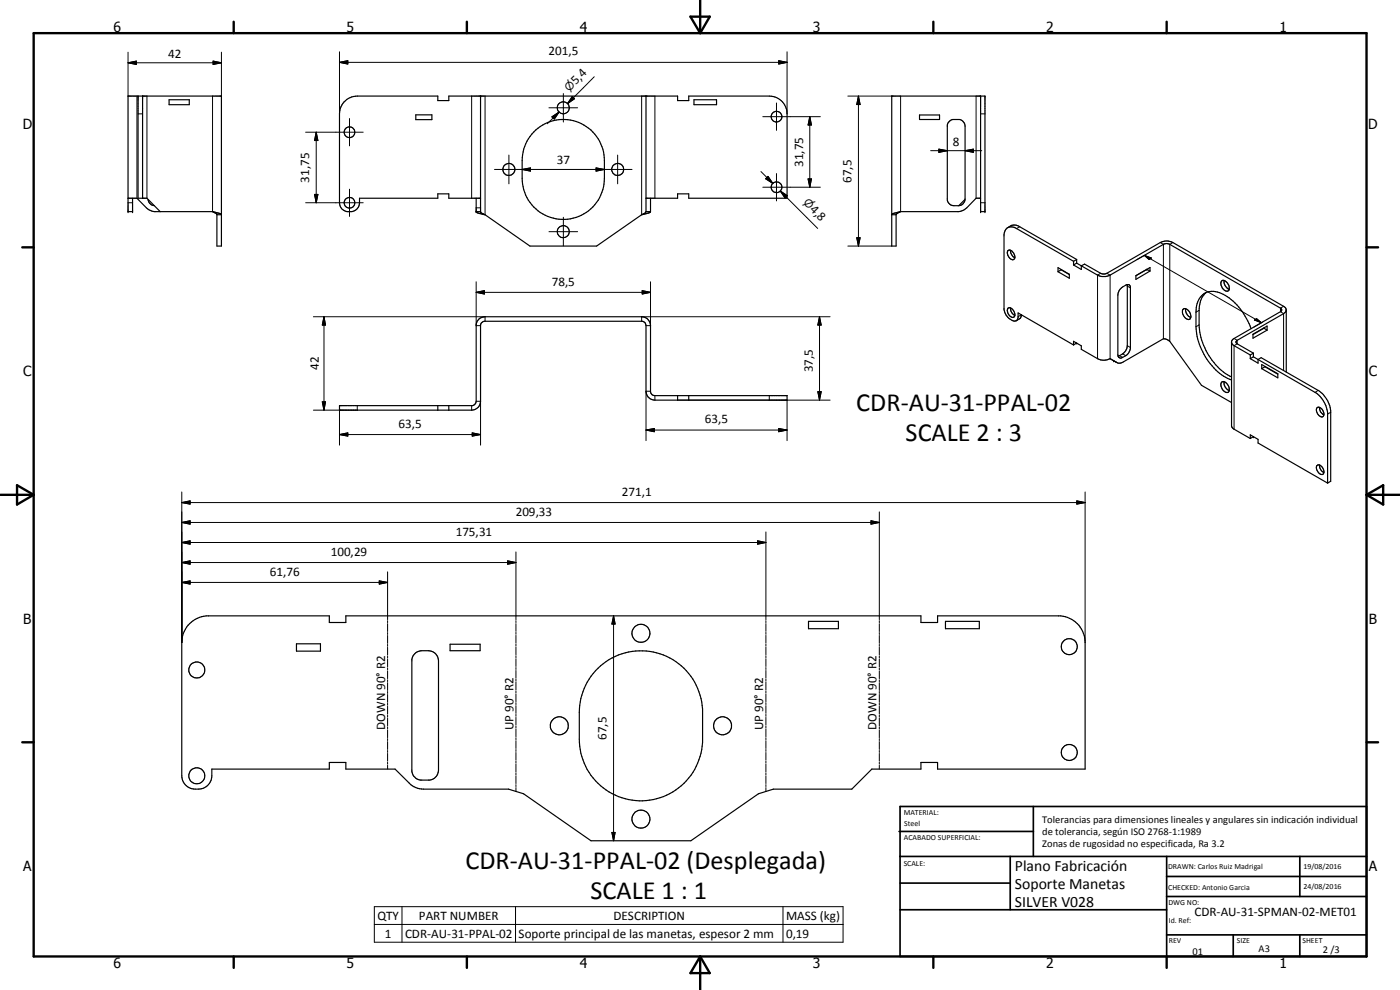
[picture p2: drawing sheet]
<svg xmlns="http://www.w3.org/2000/svg" width="420mm" height="297mm" viewBox="0 0 420 297" stroke-linecap="round" stroke-linejoin="round" font-family="sans-serif">
<g fill="none" stroke="#000" stroke-width=".35">
<path d="M41.4 28.8v30.7h2.7l4 4M42.8 28.8v30.7M50.7 29.9h6.1v1.5h-6.1zM124.8 34.5h4.8v1.4h-4.8zM144.2 28.8v34.8l1.4 .8M160.2 39.6a12.3 12.3 0 0 1 13.5-2.9 12.3 12.3 0 0 1 7.7 11.5v5.3a12.3 12.3 0 0 1-12.4 12.3 12.3 12.3 0 0 1-12.3-12.3v-5.3a12.4 12.4 0 0 1 3.5-8.6zM193.9 28.8v34.7M208.3 29.9h6.7v1.5h-6.7zM276 34.5h6v1.4h-6zM284.8 36.6l1.2-.7h2l.9 .4 .7 1.2v22.2a2.09 2.09 0 0 1-2 2h-1.3a2.07 2.07 0 0 1-2-1.6v-22.6zM294.3 28.8v34.7h1.3v-34.7h-28v45h1.3v-9.4M38.4 59.5h2.7l3.2 3.2 2 .8h17.5"/>
<path d="M39.8 59.5v4h-1.4v-34.7h28.1v45h-1.4v-9.5l-1.3-.8M44.4 59.9l.5 1.1 1.4 .7M142.9 59.5v4.1l2.7 .8M144.2 59.5h-9.5v-1.3h-3.3v1.3h-23.5v1.3a2.72 2.72 0 0 1-2.3 2.7 3 3 0 0 1-3.5-1.5l-.2-1.2v-26.6a5.3 5.3 0 0 1 5.3-5.4h24.2v1.4h3.3v-1.4h68.7v1.4h3.3v-1.4h24.2a5.3 5.3 0 0 1 5.3 5.4v25.3h-29.5v-1.3h-3.3v1.3h-9.5M195.2 59.5v4M289.6 59.9l-1.9 1.8M294.3 59.5h-1.4l-3.1 3.2-.8 .4-1.3 .4h-17.4M63.8 63.5l2 .5 .7 .4M65.1 64.4h1.4M142.9 63.5h1.3M145.6 64.4l13.4 9.4h20.1l13.5-9.4M193.9 63.5h1.3"/>
<path d="M193.9 63.5l-.2 .4-1.1 .5M195.2 63.5l-.4 .4-2.2 .5M267.6 64.4h1.3M270.3 63.5l-2.1 .5-.6 .4M270.3 63.5l-1.4 .9M302.4 68.3a2.82 2.82 0 0 1 3.6-.3l17.1 9.9M302.5 75.2a1.56 1.56 0 0 1 2 1.6 .8 .8 0 0 1-.2 1 .8 .8 0 0 1-1.1-.2 2.08 2.08 0 0 1-.7-2.4zM303.3 75.1a2.59 2.59 0 0 0 1.3 2.2M322.2 78.4l-17.1-9.8a2.26 2.26 0 0 0-2.5-.4 2.26 2.26 0 0 0-1.3 2.1v22.6a3.7 3.7 0 0 0 3.6 3.4l.7-1v-1.4l16.6 9.6M322.2 79.5l2.3 1.4v-1.1M322.2 78.4v1.1M323.1 77.9v1.1"/>
<path d="M323.1 79l1.4 .8M323.1 79l-.9 .5M323.1 77.9l-.9 .5M324.5 79.8l1-.6 4.8 2.8 1.5 .2 16.4-9.4a4 4 0 0 1 3.8 0l33.7 19.4 .3 .7v18.7M324.5 79.8l4.9 2.7a4 4 0 0 0 3.5 .2l16.5-9.5h1.4l33.5 19.3a.56 .56 0 0 1 .4 .5 .56 .56 0 0 1-.4 .5l-13.9 8.1-.8 .7v25.6l.6 .8 5 2.9M302.5 92.5a1.77 1.77 0 0 1 2.1 2l-.2 .5a.97 .97 0 0 1-1.6-.5 1.96 1.96 0 0 1-.3-2zM303.3 92.4a2.35 2.35 0 0 0 1.3 2.2M306.5 94.4l-.1 .6a2.1 2.1 0 0 1-1.4 1.2M317.5 80.3l3.4 2v1.2l-3.4-2zM318.5 80.9h.1M318.5 80.9l2.4 1.5M318.5 80.9l-1 .6"/>
<path d="M336.2 86.7l.7-.6a2.26 2.26 0 0 1 1.9-.7l.4 .7v18.5a3.1 3.1 0 0 1-1.3 2.1l-1 .5a.88 .88 0 0 1-1 .1 .88 .88 0 0 1-.4-.9v-17.8l.1-.7zM338.3 85.4v18.3a3.6 3.6 0 0 1-2.7 3.1M345.1 81.3l-.9-.5-3.3 1.9M345.1 81.3l-4.2 2.5v-1.1M345.1 81.3v-1l-4.2 2.4M355 92.8a1.66 1.66 0 0 1 2.3 1.7 .88 .88 0 0 1-.2 1.2 .88 .88 0 0 1-1.2-.1l-.4-.4a2.08 2.08 0 0 1-.5-2.4zM355.8 92.6a2.81 2.81 0 0 0 1.6 2.7M362 87.8a6 6 0 0 0-2.1 5.3v4.4a18.8 18.8 0 0 0 9.7 15.6M366.6 84.4a1.3 1.3 0 0 1 1.9 .8 1.26 1.26 0 0 1-.3 2.2 2.38 2.38 0 0 1-1.6-3zM367.4 84.2a2.58 2.58 0 0 0 1.5 2.6M375.4 98.6a17.4 17.4 0 0 0-10-11 5 5 0 0 0-6.4 5.4l-.1 5a18.8 18.8 0 0 0 10.1 15.8l.6 .2M379.3 98.4v.1"/>
<path d="M379.3 98.5l1 .6M379.3 98.5l-3.3 1.9M386 93.1l-.1 .4-.7 .6-14.2 8.3v.4l.3 .4 4.9 2.8M203.4 118.7v1.4M206.7 118.7v1.4M322.2 103.5v-1.1l2.3 1.4v1l4.9 2.8a4 4 0 0 0 3.8 0M323.1 102.9l-.9 .6M333.2 107.6l1.9 1.2M335.1 108.8l.5 .2 1.2-.2 12.4-7.2 .9 .2 1 .6 9.5 13.2 9 5.2M366.6 114.7a1.48 1.48 0 0 1 2.1 1.2 1.2 1.2 0 0 1-.5 1.9l-.7-.3-.7-.7-.4-1.4zM367.4 114.6a2.58 2.58 0 0 0 1.5 2.6M369.6 102.7l.5 .8 5.1 3"/>
<path d="M375.2 107.6l2.4 1.4v-1.1l.9-.6 17.1 9.8a8.6 8.6 0 0 1 3.8 6.1v21.2l-1 .5M375.2 106.5v1.1M376 100.3l4.3-2.5v1.3l-4.3 2.4zM376.2 107.1l18.5 10.6a8.6 8.6 0 0 1 3.7 6v21.2M376.2 106v1.1M376.2 107.1l-1 .5M376.2 106l-1 .5M378.7 109.4l4.8 2.7v1.3l-4.8-2.8zM379.6 109.9v.1M379.6 110l3.9 2.3M379.6 110l-.9 .6M101.9 121.7l40.2-.1 .6-.5 .2-.7v-23.1a2.62 2.62 0 0 1 2.7-2.3h47a2.65 2.65 0 0 1 2.6 2.7v19.9l.6 .9 .7 .2h39.7v1.4h-39.7a2.65 2.65 0 0 1-2.6-2.7v-19.7l-.2-.8-.6-.4-47.8-.1-.7 .4-.4 .7v22.9a2.65 2.65 0 0 1-2.6 2.7h-39.7z"/>
<path d="M131.4 121.7v1.4M134.7 121.7v1.4M375.2 131.6v-1.1l2.4 1.3v1.1l20.8 12M376.2 131l-1 .6M395.1 139.8a.72 .72 0 0 1 1-.2 1.86 1.86 0 0 1 .8 2.8 2.12 2.12 0 0 1-1.8-2.6zM395.3 122.3a1.76 1.76 0 0 1 1.7 .8 1.76 1.76 0 0 1 .1 1.9 1.83 1.83 0 0 1-1.8-2.7zM396 122.2l.3 1.4 1 .9M396 139.5a2.33 2.33 0 0 0 1.3 2.3M56.4 187.6a8.3 8.3 0 0 1 5.5-2.8h36.9v2h5v-2h172.6v2h5v-2h36.9a8 8 0 0 1 7.4 8v38h-44.3v-2h-5v2h-14.7l-6.1 6h-23.5l-4.5 1.4-20.3 14.1h-29.9l-20.3-14.1-4.5-1.4h-25.5a6 6 0 0 1-4.3-1.8l-4.2-4.2h-14.8v-2h-5v2h-35.2v2a4.3 4.3 0 0 1-5.5 3.9 4 4 0 0 1-3.5-3.9v-40a7.9 7.9 0 0 1 1.8-5.2zM89 193.2h7.2v2.2h-7.2zM124.5 196.1l.9-.6 .8-.2 2.4-.1a3 3 0 0 1 3 3.1v32.8a3 3 0 0 1-2.6 3h-2.8a3.2 3.2 0 0 1-2.6-2.7v-33.5l.4-1.1zM135.1 193.3h9v1.9h-9z"/>
<path d="M242.6 186.4h9v2.2h-9zM283.7 186.4h10.2v2.2h-10.2zM178.7 201.3a18.5 18.5 0 0 1 19.9-5 18.5 18.5 0 0 1 12.3 16.4v10.1a18.5 18.5 0 0 1-19 17.5 18.5 18.5 0 0 1-18-18.5v-8a18.9 18.9 0 0 1 4.8-12.5z"/>
<circle cx="104.9" cy="39.7" r="1.6"/>
<circle cx="169.1" cy="32.3" r="1.79"/>
<circle cx="233" cy="35" r="1.6"/>
<circle cx="152.7" cy="50.8" r="1.8"/>
<circle cx="185.4" cy="50.9" r="1.8"/>
<circle cx="233.1" cy="56.1" r="1.6"/>
<circle cx="104.9" cy="60.8" r="1.6"/>
<circle cx="169" cy="69.5" r="1.81"/>
<circle cx="192.4" cy="190" r="2.7"/>
<circle cx="320.9" cy="194" r="2.4"/>
<circle cx="59.1" cy="201" r="2.41"/>
<circle cx="167.9" cy="217.8" r="2.72"/>
<circle cx="216.9" cy="217.8" r="2.72"/>
<circle cx="59.1" cy="232.8" r="2.41"/>
<circle cx="320.9" cy="225.8" r="2.4"/>
<circle cx="192.4" cy="245.8" r="2.71"/>
</g>
<g fill="#000">
<circle cx="144.2" cy="28.8" r=".18"/>
<circle cx="38.4" cy="63.5" r=".18"/>
<circle cx="39.8" cy="63.5" r=".18"/>
<circle cx="142.9" cy="63.5" r=".18"/>
<circle cx="144.2" cy="63.5" r=".18"/>
<circle cx="294.3" cy="63.5" r=".18"/>
<circle cx="295.6" cy="63.5" r=".18"/>
<circle cx="306.5" cy="94.4" r=".18"/>
<circle cx="344.2" cy="80.8" r=".18"/>
<circle cx="323.1" cy="102.9" r=".18"/>
<circle cx="334.2" cy="108.2" r=".18"/>
<circle cx="376.2" cy="131" r=".18"/>
</g>
<g fill="none" stroke="#000" stroke-width=".3">
<path d="M38.4 18.8l2.5-.5v1zM38.4 18.8h28.1M38.4 15.7v13.1M64 18.3l2.5 .5-2.5 .5zM66.5 15.7v13.1M101.9 18.7l2.5-.5v1zM101.9 15.5v18.7M101.9 18.7h134.3M233.7 18.2l2.5 .5-2.5 .5zM236.2 15.5v18.7M41.1 28.8v30.7M41.4 34.2h1.4"/>
<path d="M44.1 28.8v30.7M63.8 28.8v34.7M91.7 39.7h17.3M94.9 39.7l.5 2.5h-1zM94.9 39.7v21.1M104.9 35.6v8.2M141.6 28.8v30.7M145.6 28.8v35.6M164.7 32.3h8.6M165.6 35.1l2.2-1.5-1.4 2.1zM167.8 33.6l-3.6 3.5M169.1 28.1v8.5"/>
<path d="M171.7 29l.7 .6-2.1 1.5zM178.3 23l-8 8.1M192.6 28.8v35.6M196.5 28.8v30.7M228.9 35h17.3M233 30.9v8.2M243 35l.5 2.5h-1zM243 35v21.2M254.5 28.8h13.1M257.6 28.8l.5 2.6h-1zM257.6 28.8v45M270.3 28.8v34.7"/>
<path d="M292.9 28.8v30.7M294.3 34.2h1.3M94.4 58.3h1l-.5 2.5zM104.9 56.8v8.1M148.4 50.8h41.3M152.7 46.5v8.7M156.7 50.8l2.5-.4v1zM178.9 50.4l2.5 .4-2.5 .6zM185.4 46.5v8.7M228.4 51.5l3.5 3.5M228.9 56.2h17.3M229.8 53.6l.7-.7 1.4 2.1z"/>
<path d="M230.5 52.9l1.4 2.1-2.1-1.4zM233 52.1v8.2M234.2 57.3l2.1 1.4-.7 .7zM234.2 57.3l1.8 1.8M234.2 57.3l11.2 11.2M242.5 53.7h1l-.5 2.5zM279.3 45.2h15.3M281.8 44.7l2.5 .5-2.5 .5zM289.6 45.2l2.5-.5v1zM38.4 60.8h1.4M91.7 60.8h17.3M142.9 62.4h1.3"/>
<path d="M164.7 69.5h8.6M169.1 65.2v8.6M254.5 73.8h13.1M257.1 71.3h1l-.5 2.5zM294.3 60.8h1.3M306 68l-.9 .6M343.4 76.6l2.2 .8-.8 .5zM343.4 76.6l35.1 20.2M343.4 76.6l-2.2 1.3M348.2 72.8l1 .5v28.3M352 72.8l-.9 .5v29.1M94.1 95h51.5v1.4"/>
<path d="M97.2 95l.5 2.5h-1zM97.2 95v28.1M142.9 87.7l2.5-.5v1zM142.9 84.5v13.2h1.3M142.9 87.7h52.3M192.7 87.2l2.5 .5-2.5 .5zM195.2 84.5v13.2h-1.3M245.9 95l.6 2.5h-1.1zM245.9 95v25.1M249.1 95h-56.5v1.4M306.5 94.4l-.9 .6M330.3 82l-.9 .5v25.1"/>
<path d="M332.2 82l1 .5v25.1M338.3 85.9l.9 .5M359.9 97.5l-1 .5M359.9 93.1l-1 .5M376.5 96l.6-.4 1.4 1.2zM378.9 96.6l-2.6 1.5M385.2 91.9l-.9 .6v1l.9 .6v17.1M195.2 117.4h-1.3v14.8M196.5 118.7v1.4M230.9 118.7v1.4M245.4 117.5h1.1l-.6 2.6zM334.2 108.2l.9 .6"/>
<path d="M336 106.7l.9 .5M336.9 106.2l1 .5M338.3 103.7l.9 .6M370.4 101.6l.9 .5v1.1l-.9 .5v25.1M395.6 117.1l-.9 .6M96.7 120.6h1l-.5 2.5zM101.9 130.4l2.5-.5v1zM101.9 130.4h42.3M101.9 123.1v10.5M107.2 121.7v1.4h-13.1M141.6 121.7v1.4M141.7 129.9l2.5 .5-2.5 .5z"/>
<path d="M142.9 120.4h1.3v13.2M193.9 129l2.5-.4v.9zM193.9 129h42.3M203.4 120.1h45.7M233.7 128.6l2.5 .4-2.5 .5zM236.2 120.1v12.1M399.4 123.7l-1 .5M54.6 156.8l2.5-.5v1zM54.6 150.8l2.5-.5v1zM54.6 147.6v45.2M54.6 156.8h209.3M54.6 150.8h271.1"/>
<path d="M229.9 159.6v26.3M261.4 156.3l2.5 .5-2.5 .5zM263.9 153.6v32.3M323.2 150.3l2.5 .5-2.5 .5zM325.7 147.6v45.2M54.6 174.8l2.5-.5v1zM54.6 168.8l2.5-.5v1zM54.6 162.8l2.5-.5v1zM54.6 174.8h61.7M54.6 168.8h100.2M54.6 162.8h175.3M113.8 174.3l2.5 .5-2.5 .5z"/>
<path d="M116.3 171.6v14.3M152.3 168.3l2.5 .5-2.5 .5zM154.8 165.6v20.3M227.4 162.3l2.5 .5-2.5 .5zM116.3 186.2v.6M116.3 187.1v2.4M116.3 189.8v.6M116.3 190.7v2.3M116.3 193.3v.6M116.3 194.2v2.4M116.3 196.8v.6M116.3 197.7v2.4"/>
<path d="M154.8 186.2v.6M154.8 187.1v2.3M154.8 189.7v.6M154.8 190.6v2.4M154.8 193.3v.5M154.8 194.1v2.4M154.8 196.8v.6M154.8 197.7v2.3M184.1 184.8l.5 2.4h-1zM184.1 184.8v67.5M229.9 186.2v.6M229.9 187.1v2.3"/>
<path d="M229.9 189.7v.6M229.9 190.6v2.4M229.9 193.3v.5M229.9 194.1v2.4M229.9 196.8v.6M229.9 197.7v2.3M263.9 186.2v.6M263.9 187.1v2.4M263.9 189.8v.6M263.9 190.7v2.3M263.9 193.3v.6M263.9 194.2v2.4"/>
<path d="M263.9 196.8v.6M263.9 197.7v2.4M116.3 200.4v.6M116.3 201.3v2.3M116.3 204v.5M116.3 204.8v2.4M116.3 207.5v.6M116.3 208.4v2.3M116.3 211v.6M116.3 211.9v2.3M116.3 214.5v.6M116.3 215.4v2.4"/>
<path d="M116.3 218.1v.6M116.3 219v2.4M154.8 200.3v.6M154.8 201.2v2.3M154.8 203.8v.6M154.8 204.7v2.3M154.8 207.3v.6M154.8 208.2v2.3M154.8 210.8v.6M154.8 211.7v2.3M154.8 214.3v.6M154.8 215.2v2.4"/>
<path d="M154.8 217.8v.6M154.8 218.7v2.4M229.9 200.3v.6M229.9 201.2v2.3M229.9 203.8v.6M229.9 204.7v2.3M229.9 207.3v.6M229.9 208.2v2.3M229.9 210.8v.6M229.9 211.7v2.3M229.9 214.3v.6M229.9 215.2v2.4"/>
<path d="M229.9 217.8v.6M229.9 218.7v2.4M263.9 200.4v.6M263.9 201.3v2.3M263.9 204v.5M263.9 204.8v2.4M263.9 207.5v.6M263.9 208.4v2.3M263.9 211v.6M263.9 211.9v2.3M263.9 214.5v.6M263.9 215.4v2.4"/>
<path d="M263.9 218.1v.6M263.9 219v2.4M116.3 221.6v.6M116.3 222.5v2.4M116.3 225.2v.6M116.3 226.1v2.3M116.3 228.7v.6M116.3 229.6v1.2M154.8 221.4v.6M154.8 222.2v2.4M154.8 224.9v.6M154.8 225.8v2.3"/>
<path d="M154.8 228.4v.6M154.8 229.3v2.3M154.8 231.9v.6M154.8 232.8v2.3M154.8 235.4v.6M154.8 236.3v1.2M229.9 221.4v.6M229.9 222.2v2.4M229.9 224.9v.6M229.9 225.8v2.3M229.9 228.4v.6M229.9 229.3v2.3"/>
<path d="M229.9 231.9v.6M229.9 232.8v2.3M229.9 235.4v.6M229.9 236.3v1.2M263.9 221.6v.6M263.9 222.5v2.4M263.9 225.2v.6M263.9 226.1v2.3M263.9 228.7v.6M263.9 229.6v1.2M183.6 249.8h1l-.5 2.5zM112.3 272h140.7v10.7h-140.7z"/>
<path d="M112.3 277.4h140.7M120.6 272v10.7M154.7 272v10.7M235 272v10.7"/>
</g>
<g fill="none" stroke="#000" stroke-width=".71">
<path d="M10.1 9.9h400v277.1h-400zM70.1 6.5v3.4M140.1 6.5v3.4M207.2 5h5.8l-2.9 4.9zM210.1 0v9.9M280.1 6.5v3.4M350.1 6.5v3.4M6.7 74.2h3.4M410.1 74.2h3.5M.1 148.5h10M5.1 145.6l5 2.9-5 2.9zM410.1 148.5h10"/>
<path d="M410.1 148.5l5-2.9v5.8zM6.7 222.7h3.4M410.1 222.7h3.5M70.1 287v3.4M140.1 287v3.4M210.1 287v10M210.1 287l2.9 5h-5.8zM280.1 287v3.4M350.1 287v3.4"/>
</g>
<g fill="none" stroke="#000" stroke-width=".51">
<path d="M269.8 249.5h40.3M270.1 242h140v45h-140zM270.1 257h140M303.2 257v16M310.1 242v15M350.1 257v30M390.1 257v12M270.1 265h33.1M270.1 273h80M350.1 269h60M350.1 263h60M350.1 280.5h60"/>
<path d="M370.1 280.5v6.5M390.1 280.5v6.5"/>
</g>
<g fill="#000">
<path d="M38.4 18.8l2.5-.5v1zM64 18.3l2.5 .5-2.5 .5zM101.9 18.7l2.5-.5v1zM233.7 18.2l2.5 .5-2.5 .5zM165.6 35.1l2.2-1.5-1.4 2.1zM171.7 29l.7 .6-2.1 1.5zM243 35l.5 2.5h-1zM257.6 28.8l.5 2.6h-1zM94.4 58.3h1l-.5 2.5zM94.9 39.7l.5 2.5h-1zM156.7 50.8l2.5-.4v1zM178.9 50.4l2.5 .4-2.5 .6z"/>
<path d="M230.5 52.9l1.4 2.1-2.1-1.4zM234.2 57.3l2.1 1.4-.7 .7zM242.5 53.7h1l-.5 2.5zM281.8 44.7l2.5 .5-2.5 .5zM289.6 45.2l2.5-.5v1zM257.1 71.3h1l-.5 2.5zM343.4 76.6l2.2 .8-.8 .5zM97.2 95l.5 2.5h-1zM142.9 87.7l2.5-.5v1zM192.7 87.2l2.5 .5-2.5 .5zM245.9 95l.6 2.5h-1.1zM376.5 96l.6-.4 1.4 1.2z"/>
<path d="M245.4 117.5h1.1l-.6 2.6zM96.7 120.6h1l-.5 2.5zM101.9 130.4l2.5-.5v1zM141.7 129.9l2.5 .5-2.5 .5zM193.9 129l2.5-.4v.9zM233.7 128.6l2.5 .4-2.5 .5zM54.6 156.8l2.5-.5v1zM54.6 150.8l2.5-.5v1zM261.4 156.3l2.5 .5-2.5 .5zM323.2 150.3l2.5 .5-2.5 .5zM54.6 174.8l2.5-.5v1zM54.6 168.8l2.5-.5v1z"/>
<path d="M54.6 162.8l2.5-.5v1zM113.8 174.3l2.5 .5-2.5 .5zM152.3 168.3l2.5 .5-2.5 .5zM227.4 162.3l2.5 .5-2.5 .5zM184.1 184.8l.5 2.4h-1zM183.6 249.8h1l-.5 2.5z"/>
</g>
<g font-size="7.9">
<text x="257" y="123.4">CDR-AU-31-PPAL-02</text>
<text x="271.8" y="132.4">SCALE 2 : 3</text>
<text x="139.7" y="260.7">CDR-AU-31-PPAL-02 (Desplegada)</text>
<text x="177.2" y="269.7">SCALE 1 : 1</text>
</g>
<g font-size="4.7">
<text x="304.6" y="261.2">Plano Fabricación</text>
<text x="304.6" y="266.6">Soporte Manetas</text>
<text x="304.6" y="272">SILVER V028</text>
</g>
<g font-size="4.2">
<text x="34" y="9.6">6</text>
<text x="104" y="9.6">5</text>
<text x="174" y="9.6">4</text>
<text x="244" y="9.6">3</text>
<text x="314" y="9.6">2</text>
<text x="384" y="9.6">1</text>
<text x="6.8" y="38.7">D</text>
<text x="410.6" y="38.7">D</text>
<text x="7" y="112.9">C</text>
<text x="410.8" y="112.9">C</text>
<text x="7" y="187.1">B</text>
<text x="410.8" y="187.1">B</text>
<text x="7" y="261.4">A</text>
<text x="410.8" y="261.4">A</text>
<text x="34" y="290.4">6</text>
<text x="104" y="290.4">5</text>
<text x="174" y="290.4">4</text>
<text x="244" y="290.4">3</text>
<text x="314" y="290.4">2</text>
<text x="384" y="290.4">1</text>
</g>
<g font-size="3.9">
<text x="50.5" y="17.3">42</text>
<text x="164.6" y="16.6">201,5</text>
<text x="172.8" y="25.6" transform="rotate(-45 172.8 25.6)">5,4</text>
<text x="286" y="43.7">8</text>
<text x="167.1" y="49.3">37</text>
<text x="241" y="50.1" transform="rotate(-90 241 50.1)">31,75</text>
<text x="92.8" y="54.8" transform="rotate(-90 92.8 54.8)">31,75</text>
<text x="255.5" y="54.9" transform="rotate(-90 255.5 54.9)">67,5</text>
<text x="242.9" y="63" transform="rotate(45 242.9 63)">4,8</text>
<text x="165.6" y="85.7">78,5</text>
<text x="95.7" y="111.1" transform="rotate(-90 95.7 111.1)">42</text>
<text x="243.9" y="111.7" transform="rotate(-90 243.9 111.7)">37,5</text>
<text x="119.6" y="128.3">63,5</text>
<text x="211.6" y="127">63,5</text>
<text x="186.6" y="148.7">271,1</text>
<text x="154.8" y="154.7">209,33</text>
<text x="136.8" y="160.7">175,31</text>
<text x="99.3" y="166.7">100,29</text>
<text x="81" y="172.7">61,76</text>
<text x="115.6" y="218.9" transform="rotate(-90 115.6 218.9)">DOWN 90° R2</text>
<text x="154.1" y="219" transform="rotate(-90 154.1 219)">UP 90° R2</text>
<text x="182.1" y="222" transform="rotate(-90 182.1 222)">67,5</text>
<text x="229.1" y="219" transform="rotate(-90 229.1 219)">UP 90° R2</text>
<text x="263.1" y="218.9" transform="rotate(-90 263.1 218.9)">DOWN 90° R2</text>
<text x="113.3" y="276">QTY</text>
<text x="125.7" y="276">PART NUMBER</text>
<text x="184.1" y="276">DESCRIPTION</text>
<text x="358.5" y="275">CDR-AU-31-SPMAN-02-MET01</text>
<text x="115.5" y="281.3">1</text>
<text x="121.6" y="281.3">CDR-AU-31-PPAL-02</text>
<text x="155.6" y="281.3">Soporte principal de las manetas, espesor 2 mm</text>
<text x="235.9" y="276.1">MASS (kg)</text>
<text x="235.9" y="281.3">0,19</text>
</g>
<g font-size="3.3">
<text x="170.8" y="27.6" transform="rotate(-45 170.8 27.6)">⌀</text>
<text x="240.9" y="61" transform="rotate(45 240.9 61)">⌀</text>
</g>
<g font-size="3.1">
<text x="312.7" y="246.8">Tolerancias para dimensiones lineales y angulares sin indicación individual</text>
<text x="312.7" y="250.4">de tolerancia, según ISO 2768-1:1989</text>
<text x="312.7" y="254">Zonas de rugosidad no especificada, Ra 3.2</text>
<text x="357.9" y="286.4">01</text>
<text x="377.7" y="285.6">A3</text>
<text x="397" y="285.9">2 /3</text>
</g>
<g font-size="2.4">
<text x="271.2" y="244.4">MATERIAL:</text>
<text x="271.3" y="252">ACABADO SUPERFICIAL:</text>
<text x="271.4" y="247.9">Steel</text>
<text x="271.2" y="259.7">SCALE:</text>
<text x="350.6" y="260.8">DRAWN: Carlos Ruiz Madrigal</text>
<text x="391.2" y="260.6">19/08/2016</text>
<text x="350.6" y="267">CHECKED: Antonio Garcia</text>
<text x="391.2" y="266.7">24/08/2016</text>
<text x="350.6" y="271.4">DWG NO:</text>
<text x="350.8" y="276.9">Id. Ref:</text>
<text x="350.8" y="282.8">REV</text>
<text x="371.2" y="282.9">SIZE</text>
<text x="390.9" y="282.9">SHEET</text>
</g>
</svg>
